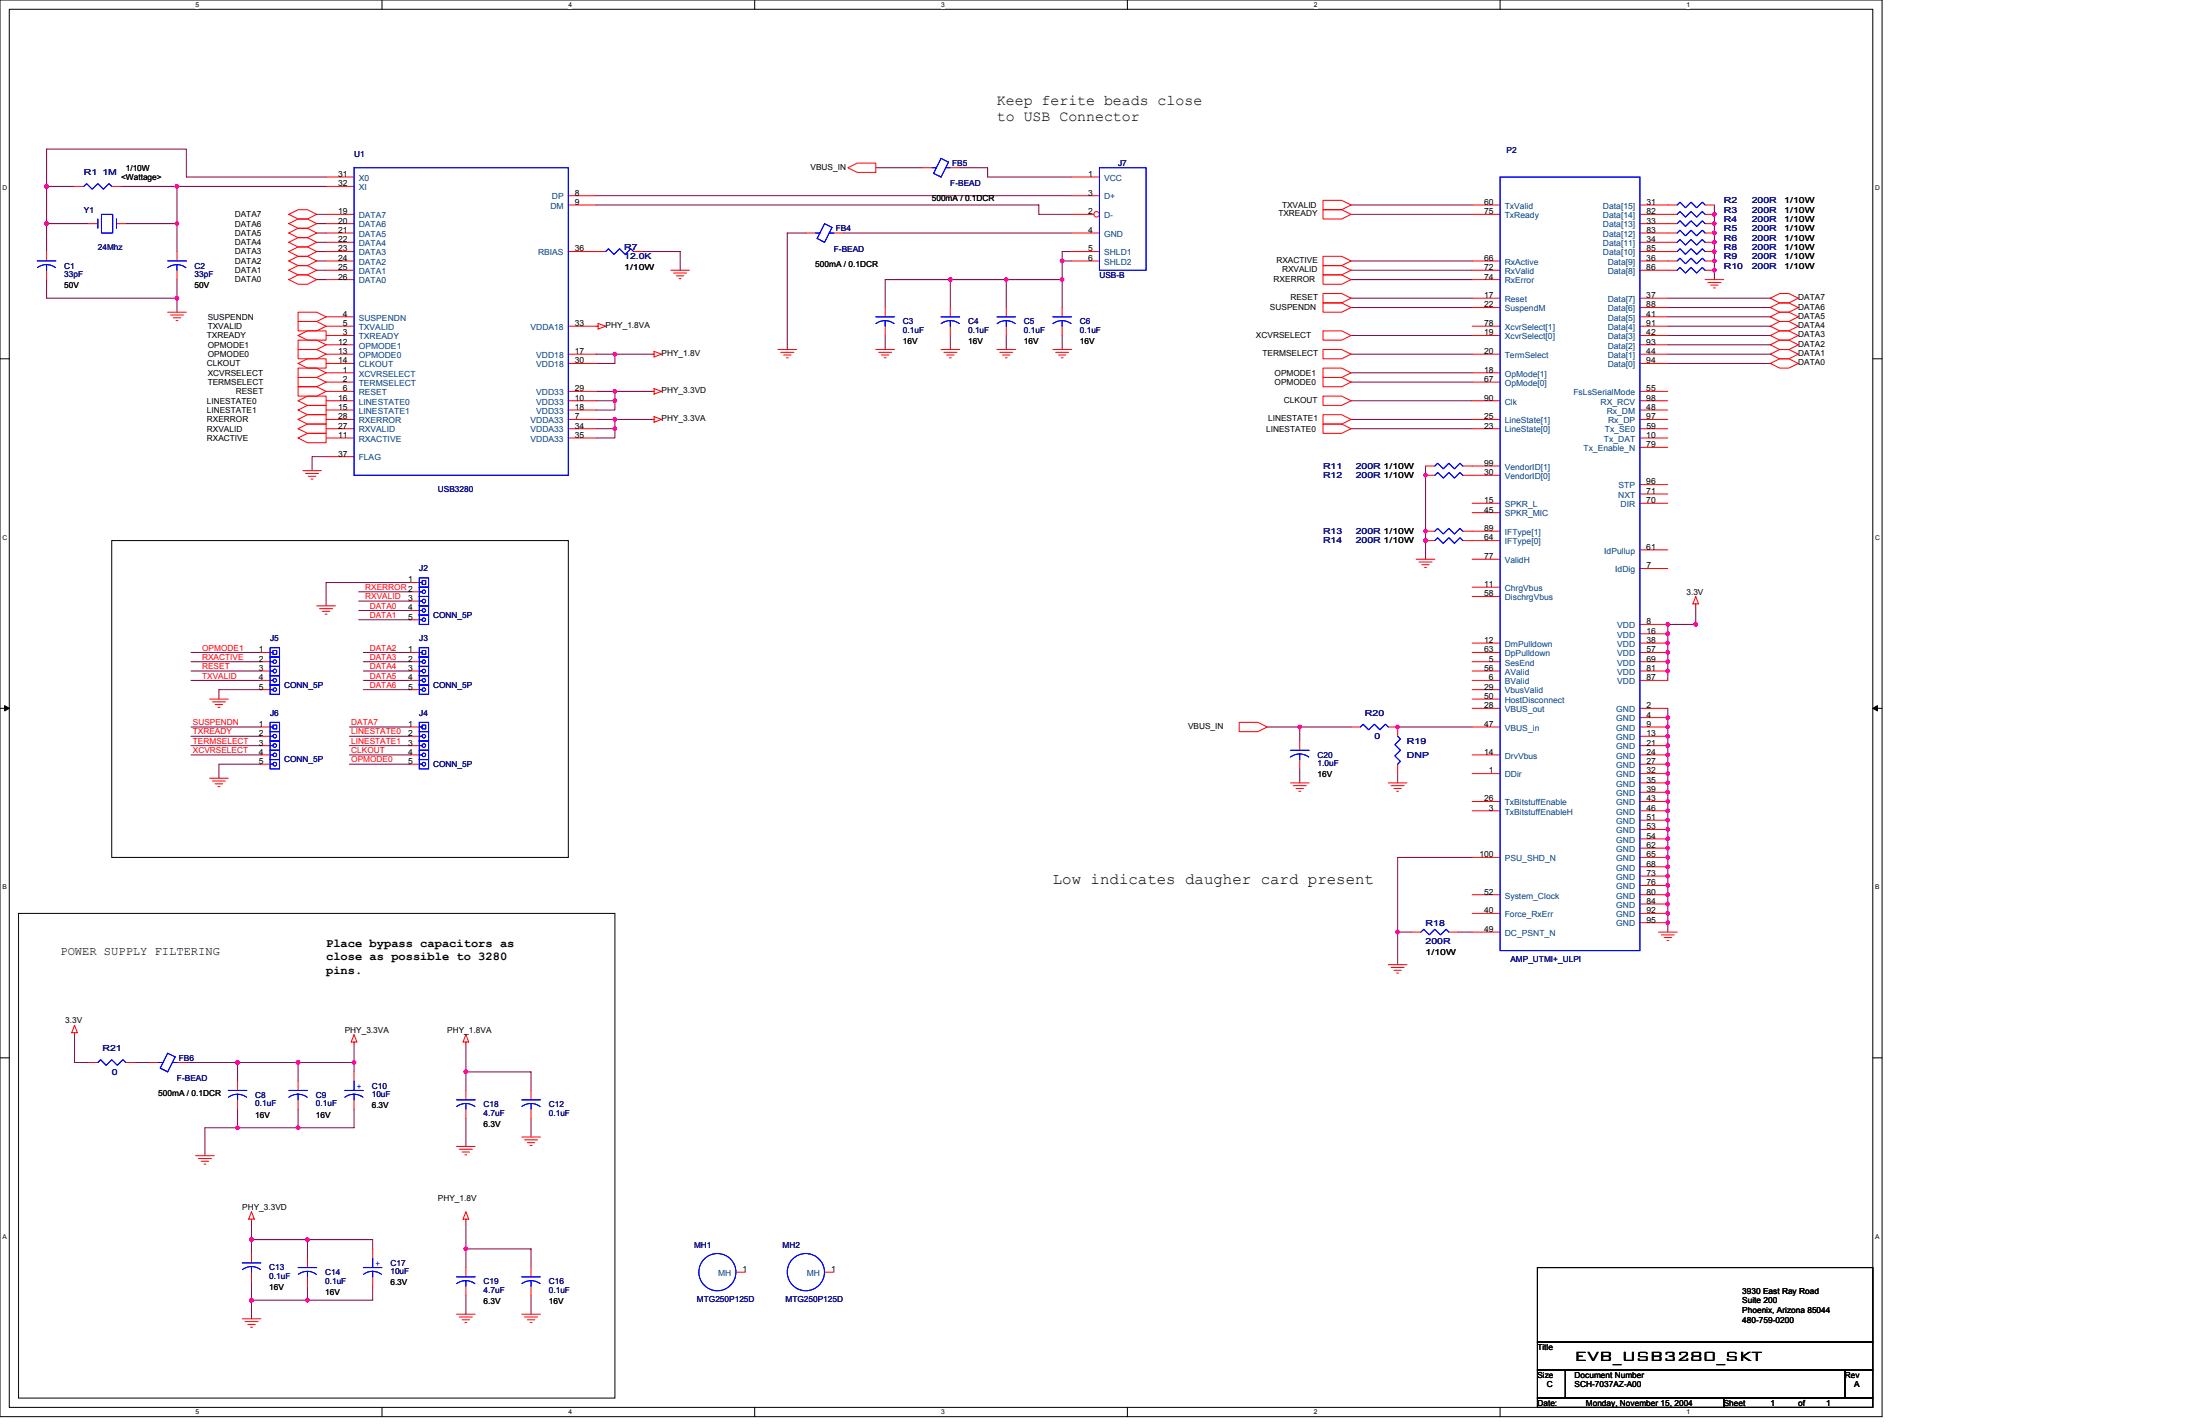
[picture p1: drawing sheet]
<svg xmlns="http://www.w3.org/2000/svg" width="432mm" height="279mm" viewBox="0 0 432 279" stroke-linecap="round" stroke-linejoin="round" font-family="sans-serif">
<path d="M0 0h369.4v278h-369.4zM1.8 1.8h365.8v274.3h-365.8z" fill="none" stroke="#000" stroke-width=".2"/>
<g fill="#fff">
<path d="M38.4 .2h.7v1.5h-.7z"/>
<path d="M38.4 276.3h.7v1.5h-.7z"/>
</g>
<path d="M75 0v1.8M75 276.1v1.9" fill="none" stroke="#000" stroke-width=".2"/>
<g fill="#fff">
<path d="M111.5 .2h.8v1.5h-.8z"/>
<path d="M111.5 276.3h.8v1.5h-.8z"/>
</g>
<path d="M148.1 0v1.8M148.1 276.1v1.9" fill="none" stroke="#000" stroke-width=".2"/>
<g fill="#fff">
<path d="M184.7 .2h.7v1.5h-.7z"/>
<path d="M184.7 276.3h.7v1.5h-.7z"/>
</g>
<path d="M221.3 0v1.8M221.3 276.1v1.9" fill="none" stroke="#000" stroke-width=".2"/>
<g fill="#fff">
<path d="M257.9 .2h.7v1.5h-.7z"/>
<path d="M257.9 276.3h.7v1.5h-.7z"/>
</g>
<path d="M294.4 0v1.8M294.4 276.1v1.9" fill="none" stroke="#000" stroke-width=".2"/>
<g fill="#fff">
<path d="M331 .2h.7v1.5h-.7z"/>
<path d="M331 276.3h.7v1.5h-.7z"/>
<path d="M.5 36.1h.9v1.5h-.9z"/>
<path d="M368 36.1h1v1.5h-1z"/>
<path d="M.5 104.7h.9v1.5h-.9z"/>
<path d="M368 104.7h1v1.5h-1z"/>
</g>
<path d="M0 70.4h1.8M367.6 70.4h1.8" fill="none" stroke="#000" stroke-width=".2"/>
<g fill="#fff">
<path d="M.5 173.3h.8v1.4h-.8z"/>
<path d="M368 173.3h.9v1.4h-.9z"/>
</g>
<path d="M0 139h1.8M367.6 139h1.8" fill="none" stroke="#000" stroke-width=".2"/>
<path d="M.9 138.5l.9 .5-.9 .5zM367.6 139l.9-.5v1z" fill="#000" stroke="#000" stroke-width=".2"/>
<g fill="#fff">
<path d="M.5 241.9h.8v1.4h-.8z"/>
<path d="M368 241.9h.9v1.4h-.9z"/>
</g>
<path d="M21.9 106.1h89.6v62.1h-89.6zM3.6 179.2h117.1v95.1h-117.1zM0 207.6h1.8M367.6 207.6h1.8M301.8 248.7h65.8v14.6h-65.8zM301.8 263.3h65.8v5.5h-65.8zM301.8 268.8h5.4v5.5h-5.4zM301.8 274.3h36.5v1.8h-36.5zM307.2 268.8h54.9v5.5h-54.9zM338.3 274.3h29.3v1.8h-29.3zM362.1 268.8h5.5v5.5h-5.5z" fill="none" stroke="#000" stroke-width=".2"/>
<g fill="none" stroke="#800040" stroke-width=".2">
<path d="M9.1 36.6v7.3h8.3M9.1 36.6h5.5M23.8 36.6h40.2M34.7 36.6v12.8M64 34.7h-27.4v-5.4h-27.5v7.3M117 38.4h93.3M171.9 32.9h9.1M188.4 32.9h5.4v1.8h16.5M9.1 43.9v5.5M9.1 54.9v3.6h25.6M24.7 43.9h10M34.7 54.9v6.4"/>
<path d="M62.2 45.7h1.8M62.2 49.4h1.8M62.2 51.2h1.8M62.2 54.9h1.8M62.2 43.9h1.8M62.2 42.1h1.8M62.2 47.5h1.8M62.2 53h1.8M117 40.2h86.9v1.9h6.4M126.2 49.4h7.3v3.6M158.2 45.7h-3.7v22.9M165.5 45.7h44.8"/>
<path d="M186.5 54.9v5.4M197.5 54.9v5.4M208.5 54.9h-34.8v5.4M208.5 51.2h1.8M210.3 49.4h-1.8v10.9M265.2 51.2h23.7M265.2 54.9h23.7M265.2 58.5h23.7M265.2 42.1h23.7M265.2 53h23.7M265.2 40.2h23.7M327.3 58.5h20.2"/>
<path d="M336.5 40.2v14.7M117 69.5h11M117 76.8h11M117 78.6h3.7M120.7 78.6v1.9h-3.7M120.7 69.5v1.8h-3.7M120.7 76.8v1.8M173.7 65.8v2.8M186.5 65.8v2.8M197.5 65.8v2.8M208.5 65.8v2.8M265.2 69.5h23.7"/>
<path d="M265.2 78.6h23.7M265.2 73.2h23.7M265.2 60.3h23.7M265.2 65.8h23.7M265.2 75h23.7M327.3 69.5h20.2M327.3 62.2h20.2M327.3 60.3h20.2M327.3 64h20.2M327.3 65.8h20.2M327.3 67.6h20.2M327.3 71.3h20.2"/>
<path d="M64 89.6h-2.7v2.8M117 82.3h3.7v1.8M117 84.1h3.7M120.7 84.1v1.8h-3.7M120.7 82.3h7.3M265.2 82.3h23.7M265.2 84.1h23.7M279.8 91.4v18.3M70.4 119.8h10.1M70.4 116.1h10.1M70.4 117.9h10.1M80.5 114.3h-16.5v4.6"/>
<path d="M332.8 118.9v3.6h-5.5v11M37.5 128h13.7M37.5 129.8h13.7M37.5 131.7h13.7M37.5 133.5h13.7M51.2 135.3h-8.2v1.9M70.4 121.6h10.1M71.3 128h9.2M71.3 129.8h9.2M71.3 131.7h9.2M71.3 135.3h9.2M71.3 133.5h9.2"/>
<path d="M327.3 139v43.9M37.5 144.5h13.7M37.5 148.1h13.7M37.5 146.3h13.7M37.5 142.6h13.7M51.2 149.9h-8.2v2.8M68.6 144.5h11.9M68.6 149.9h11.9M68.6 148.1h11.9M68.6 146.3h11.9M68.6 142.6h11.9M248.7 142.6h16.5"/>
<path d="M255.1 142.6v2.8M255.1 150.9v2.7M274.3 151.8v1.8M274.3 142.6h14.6M288.9 168.2h-14.6v21.1M274.3 182.9h2.8M286.2 182.9h2.7M14.6 203v5.5h2.8M26.5 208.5h2.8M36.6 208.5h32.9M46.6 208.5v3.6M46.6 217.6v3.7"/>
<path d="M58.5 208.5v3.6M58.5 217.6v3.7M69.5 217.6v3.7h-29.3v5.5M69.5 204.8v5.5M91.4 204.8v9.2M91.4 219.5v5.4M91.4 210.3h12.8v3.7M104.2 219.5v3.6M49.4 239.6v6.4M91.4 239.6v9.1M49.4 251.5v7.3M49.4 243.2h23.8v1.8"/>
<path d="M60.3 243.2v3.7M60.3 252.4v2.7M73.2 252.4v2.7h-23.8M91.4 254.2v3.7M91.4 245h12.8v3.7M104.2 254.2v3.7"/>
</g>
<g fill="#f0f" stroke="#f0f" stroke-width=".2">
<circle cx="34.7" cy="43.9" r=".35"/>
<circle cx="9.1" cy="43.9" r=".36"/>
<circle cx="9.1" cy="36.6" r=".36"/>
<circle cx="208.5" cy="51.2" r=".35"/>
<circle cx="197.5" cy="54.8" r=".36"/>
<circle cx="186.5" cy="54.8" r=".36"/>
<circle cx="91.4" cy="210.3" r=".36"/>
<circle cx="34.7" cy="58.5" r=".36"/>
<circle cx="34.7" cy="36.6" r=".36"/>
<circle cx="46.6" cy="208.5" r=".35"/>
<circle cx="49.4" cy="243.2" r=".36"/>
<circle cx="60.3" cy="243.2" r=".35"/>
<circle cx="60.3" cy="255.1" r=".36"/>
<circle cx="208.5" cy="54.8" r=".36"/>
<circle cx="91.4" cy="245" r=".36"/>
<circle cx="58.5" cy="221.3" r=".36"/>
<circle cx="58.5" cy="208.5" r=".36"/>
<circle cx="120.7" cy="76.8" r=".36"/>
<circle cx="120.7" cy="82.3" r=".36"/>
<circle cx="336.5" cy="42" r=".35"/>
<circle cx="336.5" cy="51.2" r=".35"/>
<circle cx="336.5" cy="43.9" r=".35"/>
<circle cx="336.5" cy="47.5" r=".35"/>
<circle cx="336.5" cy="45.7" r=".36"/>
<circle cx="336.5" cy="53" r=".35"/>
<circle cx="274.3" cy="182.9" r=".36"/>
<circle cx="279.8" cy="106.1" r=".35"/>
<circle cx="279.8" cy="104.2" r=".36"/>
<circle cx="327.3" cy="124.3" r=".35"/>
<circle cx="327.3" cy="122.5" r=".36"/>
<circle cx="327.3" cy="128" r=".36"/>
<circle cx="327.3" cy="131.7" r=".36"/>
<circle cx="327.3" cy="126.2" r=".35"/>
<circle cx="332.8" cy="122.5" r=".36"/>
<circle cx="327.3" cy="160.9" r=".35"/>
<circle cx="327.3" cy="173.7" r=".36"/>
<circle cx="327.3" cy="170.1" r=".35"/>
<circle cx="327.3" cy="144.4" r=".35"/>
<circle cx="327.3" cy="171.9" r=".35"/>
<circle cx="327.3" cy="164.6" r=".36"/>
<circle cx="327.3" cy="159.1" r=".36"/>
<circle cx="327.3" cy="162.7" r=".35"/>
<circle cx="327.3" cy="151.8" r=".35"/>
<circle cx="327.3" cy="142.6" r=".35"/>
<circle cx="327.3" cy="153.6" r=".35"/>
<circle cx="327.3" cy="157.3" r=".35"/>
<circle cx="327.3" cy="155.4" r=".36"/>
<circle cx="327.3" cy="149.9" r=".36"/>
<circle cx="327.3" cy="175.5" r=".35"/>
<circle cx="327.3" cy="140.8" r=".36"/>
<circle cx="327.3" cy="168.2" r=".36"/>
<circle cx="327.3" cy="166.4" r=".35"/>
<circle cx="327.3" cy="146.3" r=".36"/>
<circle cx="327.3" cy="148.1" r=".35"/>
<circle cx="327.3" cy="181" r=".35"/>
<circle cx="327.3" cy="179.2" r=".35"/>
<circle cx="279.8" cy="93.2" r=".35"/>
<circle cx="336.5" cy="49.4" r=".36"/>
<circle cx="327.3" cy="177.4" r=".36"/>
<circle cx="327.3" cy="129.8" r=".35"/>
<circle cx="274.3" cy="142.6" r=".36"/>
<circle cx="120.7" cy="84.1" r=".35"/>
<circle cx="120.7" cy="78.6" r=".35"/>
<circle cx="120.7" cy="69.5" r=".35"/>
<circle cx="49.4" cy="255.1" r=".36"/>
<circle cx="46.6" cy="221.3" r=".35"/>
<circle cx="69.5" cy="208.5" r=".35"/>
<circle cx="255.1" cy="142.6" r=".36"/>
</g>
<g fill="none" stroke="#f00" stroke-width=".2">
<path d="M14.6 36.6h1.8M21.9 36.6h1.9M166.4 32.9l1.8-.9h3.7v1.8h-3.7zM210.3 34.7h5.5M259.7 39.3h3.6l1.9 .9-1.9 .9h-3.6zM56.7 42.1l1.8-1h1.8l1.9 1-1.9 .9h-1.8zM56.7 43.9l1.8-.9h1.8l1.9 .9-1.9 .9h-1.8zM56.7 45.7l1.8-.9h1.8l1.9 .9-1.9 .9h-1.8zM56.7 47.5l1.8-.9h1.8l1.9 .9-1.9 1h-1.8zM56.7 49.4l1.8-.9h1.8l1.9 .9-1.9 .9h-1.8zM56.7 51.2l1.8-.9h1.8l1.9 .9-1.9 .9h-1.8zM56.7 53l1.8-.9h1.8l1.9 .9-1.9 .9h-1.8z"/>
<path d="M56.7 54.9l1.8-1h1.8l1.9 1-1.9 .9h-1.8zM131.7 53h3.6M132.2 53.6h2.6M132.8 54.1h1.4M133.3 54.7h.4M259.7 57.6h3.6l1.9 .9-1.9 .9h-3.6zM259.7 59.4h3.6l1.9 .9-1.9 1h-3.6zM259.7 50.3h3.6l1.9 .9-1.9 .9h-3.6zM259.7 52.1h3.6l1.9 .9-1.9 .9h-3.6zM259.7 53.9h3.6l1.9 1-1.9 .9h-3.6zM259.7 41.1h3.6l1.9 1-1.9 .9h-3.6zM327.3 47.5h1.9"/>
<path d="M334.7 54.9h3.6M334.7 47.5h1.8M335.2 55.4h2.6M335.8 55.9h1.4M336.3 56.5h.4M347.5 58.5l1.8-.9h1.8l1.9 .9-1.9 .9h-1.8zM32.9 61.3h3.7M33.5 61.8h2.5M34 62.4h1.5M34.6 62.9h.3M58.5 71.3l1.8-.9h3.7v1.8h-3.7zM58.5 78.6l1.8-.9h3.7v1.8h-3.7z"/>
<path d="M58.5 72.2h3.7l1.8 1-1.8 .9h-3.7zM58.5 74.1h3.7l1.8 .9-1.8 .9h-3.7zM58.5 66.7h3.7l1.8 .9-1.8 1h-3.7zM58.5 68.6h3.7l1.8 .9-1.8 .9h-3.7zM58.5 61.3h3.7l1.8 .9-1.8 .9h-3.7zM58.5 75.9h3.7l1.8 .9-1.8 .9h-3.7zM58.5 63.1h3.7l1.8 .9-1.8 .9h-3.7zM58.5 65.8l1.8-.9h3.7v1.8h-3.7zM117 64h.4M117.4 63.5l1.5 .5-1.5 .6zM128 69.5h.4M128 76.8h.4"/>
<path d="M128.4 68.9l1.4 .6-1.4 .5zM128.4 76.2l1.4 .6-1.4 .5zM152.7 68.6h3.7M153.2 69.1h2.6M153.8 69.7h1.5M154.3 70.2h.4M171.9 68.6h3.7M172.4 69.1h2.6M173 69.7h1.5M173.5 70.2h.4M184.7 68.6h3.7M185.3 69.1h2.5"/>
<path d="M185.8 69.7h1.5M186.4 70.2h.3M195.7 68.6h3.6M196.2 69.1h2.6M196.8 69.7h1.4M197.3 70.2h.4M206.7 68.6h3.6M207.2 69.1h2.6M207.8 69.7h1.4M208.3 70.2h.4M259.7 64.9h3.6l1.9 .9-1.9 .9h-3.6zM259.7 68.6h3.6l1.9 .9-1.9 .9h-3.6z"/>
<path d="M259.7 72.2h3.6l1.9 1-1.9 .9h-3.6zM259.7 74.1h3.6l1.9 .9-1.9 .9h-3.6zM259.7 77.7h3.6l1.9 .9-1.9 .9h-3.6zM347.5 71.3l1.8-.9h1.8l1.9 .9-1.9 .9h-1.8zM347.5 69.5l1.8-.9h1.8l1.9 .9-1.9 .9h-1.8zM347.5 67.6l1.8-.9h1.8l1.9 .9-1.9 1h-1.8zM347.5 65.8l1.8-.9h1.8l1.9 .9-1.9 .9h-1.8zM347.5 64l1.8-.9h1.8l1.9 .9-1.9 .9h-1.8zM347.5 60.3l1.8-.9h1.8l1.9 .9-1.9 1h-1.8zM347.5 62.2l1.8-.9h1.8l1.9 .9-1.9 .9h-1.8zM58.5 80.5l1.8-1h3.7v1.9h-3.7zM58.5 85.9l1.8-.9h3.7v1.9h-3.7z"/>
<path d="M58.5 84.1l1.8-.9h3.7v1.8h-3.7zM58.5 82.3l1.8-.9h3.7v1.8h-3.7zM59.4 92.4h3.7M60 92.9h2.5M60.5 93.5h1.5M61.1 94h.3M128 82.3h.4M128.4 81.7l1.4 .6-1.4 .5zM259.7 81.4h3.6l1.9 .9-1.9 .9h-3.6zM259.7 83.2h3.6l1.9 .9-1.9 .9h-3.6zM279.8 93.3h1.8M287.1 93.3h1.8"/>
<path d="M62.2 118.9h3.6M62.7 119.4h2.6M63.3 120h1.4M278 109.7h3.6M278.5 110.3h2.6M279.1 110.8h1.4M279.6 111.4h.4M332.8 117l.6 1.5h-1.1zM332.8 118.5v.4M41.1 137.2h3.7M41.7 137.7h2.5M42.2 138.2h1.5"/>
<path d="M42.8 138.8h.4M63.8 120.5h.4M41.1 152.7h3.7M41.7 153.2h2.5M42.2 153.8h1.5M42.8 154.3h.4M243.2 141.7h3.7l1.8 .9-1.8 1h-3.7zM253.3 153.6h3.6M253.8 154.2h2.6M254.4 154.7h1.4M254.9 155.3h.4M272.5 153.6h3.6"/>
<path d="M273 154.2h2.6M273.6 154.7h1.4M274.1 155.3h.4M272.5 189.3h3.6M273 189.8h2.6M273.6 190.4h1.4M274.1 190.9h.4M325.5 182.9h3.7M326.1 183.4h2.5M326.6 184h1.5M327.2 184.5h.3M14.6 201.2l.6 1.4h-1.1z"/>
<path d="M14.6 202.6v.4M69.5 203l.5 1.4h-1.1zM69.5 204.4v.4M91.4 203l.6 1.4h-1.1zM91.4 204.4v.4M38.4 226.8h3.7M38.9 227.3h2.6M39.5 227.9h1.5M40 228.4h.4M49.4 237.7l.5 1.5h-1.1zM49.4 239.2v.4M89.6 224.9h3.7"/>
<path d="M90.1 225.5h2.6M90.7 226h1.5M91.2 226.6h.4M91.4 237.7l.6 1.5h-1.1zM91.4 239.2v.4M102.4 223.1h3.7M103 223.6h2.5M103.5 224.2h1.5M104.1 224.7h.3M47.5 258.8h3.7M48.1 259.3h2.6M48.6 259.9h1.5"/>
<path d="M89.6 257.9h3.7M90.1 258.4h2.6M90.7 259h1.5M91.2 259.5h.4M102.4 257.9h3.7M103 258.4h2.5M103.5 259h1.5M104.1 259.5h.3M49.2 260.4h.4"/>
</g>
<path d="M16.4 36.6l.6-.6 1.1 1.1 1.1-1.1 1.1 1.1 1.1-1.1 .5 .6M329.2 47.5l.5-.5 1.1 1.1 1.1-1.1 1.1 1.1 1.1-1.1 .6 .5M281.6 93.3l.6-.6 1.1 1.1 1.1-1.1 1.1 1.1 1.1-1.1 .5 .6" fill="none" stroke="#00f" stroke-width=".2"/>
<circle cx="215.2" cy="42" r=".54" fill="#fff" stroke="#f00" stroke-width=".2"/>
<g fill="none" stroke="#f00" stroke-width=".2">
<path d="M64 34.7h5.5M64 36.6h5.5M111.5 38.4h5.5M181 32.9h1.9M186.5 32.9h1.9M210.3 38.4h5.5M9.1 49.4v1.8M9.1 53v1.9M17.4 43.9h1.8M22.9 43.9h1.8M34.7 49.4v1.8M34.7 53v1.9"/>
<path d="M64 42.1h5.5M64 45.7h5.5M64 49.4h5.5M64 51.2h5.5M64 43.9h5.5M64 47.5h5.5M64 53h5.5M64 54.9h5.5M111.5 49.4h7.4M111.5 40.2h5.5M124.4 49.4h1.8M158.2 45.7h1.8"/>
<path d="M163.7 45.7h1.8M210.3 42.1h4.4M210.3 45.7h5.5M210.3 49.4h5.5M210.3 51.2h5.5M288.9 42.1h5.5M288.9 51.2h5.5M288.9 40.2h5.5M288.9 53h5.5M288.9 54.9h5.5M288.9 58.5h5.5M321.9 42.1h7.3"/>
<path d="M321.9 45.7h7.3M321.9 49.4h7.3M321.9 51.2h7.3M321.9 43.9h7.3M321.9 47.5h5.4M321.9 40.2h7.3M321.9 53h7.3M321.9 58.5h5.4M334.7 42.1h1.8M334.7 45.7h1.8M334.7 49.4h1.8M334.7 51.2h1.8"/>
<path d="M334.7 43.9h1.8M334.7 40.2h1.8M334.7 53h1.8M64 73.2h5.5M64 69.5h5.5M64 65.8h5.5M64 64h5.5M64 78.6h5.5M64 71.3h5.5M64 62.2h5.5M64 76.8h5.5M64 75h5.5"/>
<path d="M64 67.6h5.5M111.5 69.5h5.5M111.5 64h5.5M111.5 78.6h5.5M111.5 71.3h5.5M111.5 76.8h5.5M173.7 60.3v1.9M173.7 64v1.8M186.5 60.3v1.9M186.5 64v1.8M197.5 60.3v1.9M197.5 64v1.8"/>
<path d="M208.5 60.3v1.9M208.5 64v1.8M288.9 73.2h5.5M288.9 69.5h5.5M288.9 60.3h5.5M288.9 65.8h5.5M288.9 64h5.5M288.9 78.6h5.5M288.9 75h5.5M321.9 69.5h5.4M321.9 60.3h5.4M321.9 65.8h5.4"/>
<path d="M321.9 64h5.4M321.9 78.6h5.4M321.9 71.3h5.4M321.9 62.2h5.4M321.9 76.8h5.4M321.9 67.6h5.4M64 85.9h5.5M64 80.5h5.5M64 84.1h5.5M64 82.3h5.5M64 89.6h5.5M111.5 85.9h5.5"/>
<path d="M111.5 80.5h5.5M111.5 84.1h5.5M111.5 82.3h5.5M279.8 91.4h1.8M287.1 91.4h7.3M288.9 93.3h5.5M288.9 98.7h5.5M288.9 84.1h5.5M288.9 82.3h5.5M321.9 85.9h5.4M321.9 80.5h5.4M321.9 98.7h5.4"/>
<path d="M321.9 95.1h5.4M321.9 84.1h5.4M321.9 82.3h5.4M321.9 96.9h5.4M321.9 87.8h5.4M80.5 114.3h1.8M80.5 116.1h1.8M80.5 117.9h1.8M80.5 119.8h1.8M279.8 104.2h1.8M279.8 106.1h1.8M287.1 104.2h7.3"/>
<path d="M287.1 106.1h7.3M288.9 117h5.5M288.9 115.2h5.5M288.9 100.6h5.5M288.9 109.7h5.5M321.9 111.5h5.4M321.9 107.9h5.4M51.2 133.5h1.8M51.2 131.7h1.8M51.2 129.8h1.8M51.2 135.3h1.8M51.2 128h1.8"/>
<path d="M80.5 133.5h1.8M80.5 131.7h1.8M80.5 129.8h1.8M80.5 135.3h1.8M80.5 128h1.8M80.5 121.6h1.8M288.9 139h5.5M288.9 133.5h5.5M288.9 126.2h5.5M288.9 137.2h5.5M288.9 131.7h5.5M288.9 129.8h5.5"/>
<path d="M288.9 135.3h5.5M288.9 128h5.5M321.9 139h5.4M321.9 133.5h5.4M321.9 122.5h5.4M321.9 126.2h5.4M321.9 124.4h5.4M321.9 131.7h5.4M321.9 129.8h5.4M321.9 128h5.4M51.2 148.1h1.8M51.2 142.6h1.8"/>
<path d="M51.2 144.5h1.8M51.2 146.3h1.8M51.2 149.9h1.8M80.5 148.1h1.8M80.5 142.6h1.8M80.5 144.5h1.8M80.5 146.3h1.8M80.5 149.9h1.8M255.1 145.4v1.8M255.1 149v1.9M265.2 142.6h1.8M272.5 142.6h1.8v1.9"/>
<path d="M274.3 149.9v1.9M288.9 148.1h5.5M288.9 157.3h5.5M288.9 151.8h5.5M288.9 159.1h5.5M288.9 142.6h5.5M321.9 140.8h5.4M321.9 148.1h5.4M321.9 157.3h5.4M321.9 151.8h5.4M321.9 159.1h5.4M321.9 142.6h5.4"/>
<path d="M321.9 144.5h5.4M321.9 146.3h5.4M321.9 149.9h5.4M321.9 153.6h5.4M321.9 155.4h5.4M288.9 179.2h5.5M288.9 175.6h5.5M288.9 168.2h5.5M321.9 179.2h5.4M321.9 175.6h5.4M321.9 164.6h5.4M321.9 166.4h5.4"/>
<path d="M321.9 170.1h5.4M321.9 173.7h5.4M321.9 177.4h5.4M321.9 168.2h5.4M321.9 160.9h5.4M321.9 162.8h5.4M321.9 171.9h5.4M277.1 182.9h1.8M284.4 182.9h1.8M288.9 182.9h5.5M321.9 181h5.4M17.4 208.5h1.8"/>
<path d="M24.7 208.5h1.8M29.3 208.5h1.8M34.7 208.5h1.9M46.6 212.1v1.9M46.6 215.8v1.8M58.5 212.1v1.9M58.5 215.8v1.8M69.5 210.3v1.8M69.5 215.8v1.8M91.4 214v1.8M91.4 217.6v1.9M104.2 214v1.8"/>
<path d="M104.2 217.6v1.9M49.4 246v1.8M49.4 249.6v1.9M60.3 246.9v1.8M60.3 250.5v1.9M73.2 245v1.9M73.2 250.5v1.9M91.4 248.7v1.8M91.4 252.4v1.8M104.2 248.7v1.8M104.2 252.4v1.8M144.5 249.6h1.8"/>
<path d="M161.8 249.6h1.9"/>
</g>
<g fill="none" stroke="#00f" stroke-width=".2">
<path d="M69.5 32.9h42v60.4h-42zM182.9 32.9h.9M184.7 31.1l1.5 .7-1.5 2.9-1.5-.7zM185.6 32.9h.9M215.8 32.9h9.1v20.1h-9.1zM294.4 34.7h27.5v151.8h-27.5zM7.3 51.2h3.7M7.3 52.5l1.1-.5 .7-.1 .8 .1 1 .5M9.1 51.9v1.1M19.2 43v1.8M19.9 42.1h2.2v3.6h-2.2zM22.9 43v1.8"/>
<path d="M32.9 51.2h3.7M32.9 52.5a2.92 2.92 0 0 1 3.6 0M34.7 51.9v1.1M118.9 49.4l.5-.6 1.1 1.1 1.1-1.1 1.1 1.1 1.1-1.1 .6 .6M160 45.7h.9M161.8 43.9l1.5 .7-1.5 2.9-1.4-.7zM162.8 45.7h.9M329.2 42.1l.5-.6 1.1 1.1 1.1-1.1 1.1 1.1 1.1-1.1 .6 .6M329.2 40.2l.5-.5 1.1 1.1 1.1-1.1 1.1 1.1 1.1-1.1 .6 .5M329.2 49.4l.5-.6 1.1 1.1 1.1-1.1 1.1 1.1 1.1-1.1 .6 .6M329.2 43.9l.5-.6 1.1 1.1 1.1-1.1 1.1 1.1 1.1-1.1 .6 .6M329.2 51.2l.5-.5 1.1 1.1 1.1-1.1 1.1 1.1 1.1-1.1 .6 .5"/>
<path d="M329.2 45.7l.5-.5 1.1 1.1 1.1-1.1 1.1 1.1 1.1-1.1 .6 .5M329.2 53l.5-.5 1.1 1.1 1.1-1.1 1.1 1.1 1.1-1.1 .6 .5M171.9 62.2h3.7M171.9 63.5l1-.5 .8-.1 1.1 .2 .7 .4M173.7 62.9v1.1M184.7 62.2h3.7M184.7 63.5l.7-.4 1.1-.2 .8 .1 1 .5M186.5 62.9v1.1M195.7 62.2h3.6M195.7 63.5a2.96 2.96 0 0 1 3.6 0M197.5 62.9v1.1M206.7 62.2h3.6"/>
<path d="M206.7 63.5a2.96 2.96 0 0 1 3.5 0M208.5 62.9v1.1M281.6 91.4l.6-.5 1.1 1.1 1.1-1.1 1.1 1.1 1.1-1.1 .5 .5M82.3 113.4h1.8v1.8h-1.8zM82.3 115.2h1.8v1.8h-1.8zM82.3 117h1.8v1.9h-1.8zM82.3 118.9h1.8v1.8h-1.8zM82.3 114.3h.5M82.3 116.1h.5M82.3 117.9h.5M82.3 119.8h.5M82.8 113.9h.8v.8h-.8z"/>
<path d="M281.6 104.2l.6-.5 1.1 1.1 1.1-1.1 1.1 1.1 1.1-1.1 .5 .5M281.6 106.1l.6-.6 1.1 1.1 1.1-1.1 1.1 1.1 1.1-1.1 .5 .6M53 127.1h1.9v1.8h-1.9zM53 128.9h1.9v1.8h-1.9zM53 130.7h1.9v1.9h-1.9zM53 132.6h1.9v1.8h-1.9zM53 134.4h1.9v1.8h-1.9zM53 128h.6M53 129.8h.6M53 131.7h.6M53 133.5h.6M53 135.3h.6"/>
<path d="M53.6 127.6h.7v.8h-.7zM82.3 127.1h1.8v1.8h-1.8zM82.3 128.9h1.8v1.8h-1.8zM82.3 130.7h1.8v1.9h-1.8zM82.3 132.6h1.8v1.8h-1.8zM82.3 134.4h1.8v1.8h-1.8zM82.3 120.7h1.8v1.8h-1.8zM82.3 128h.5M82.3 129.8h.5M82.3 131.7h.5M82.3 133.5h.5M82.3 135.3h.5"/>
<path d="M82.3 121.6h.5M82.8 127.6h.8v.8h-.8zM53 141.7h1.9v1.9h-1.9zM53 143.6h1.9v1.8h-1.9zM53 145.4h1.9v1.8h-1.9zM53 147.2h1.9v1.8h-1.9zM53 149h1.9v1.9h-1.9zM53 142.6h.6M53 144.5h.6M53 146.3h.6M53 148.1h.6M53 149.9h.6"/>
<path d="M53.6 142.3h.7v.7h-.7zM82.3 141.7h1.8v1.9h-1.8zM82.3 143.6h1.8v1.8h-1.8zM82.3 145.4h1.8v1.8h-1.8zM82.3 147.2h1.8v1.8h-1.8zM82.3 149h1.8v1.9h-1.8zM82.3 142.6h.5M82.3 144.5h.5M82.3 146.3h.5M82.3 148.1h.5M82.3 149.9h.5M82.8 142.3h.8v.7h-.8z"/>
<path d="M253.3 147.2h3.6M253.3 148.5l1-.5 .8-.1 .8 .1 1 .5M255.1 147.9v1.1M267 142.6l.5-.5 1.1 1.1 1.1-1.1 1.1 1.1 1.1-1.1 .6 .5M274.3 144.5l.6 .5-1.1 1.1 1.1 1.1-1.1 1.1 1.1 1.1-.6 .5M278.9 182.9l.5-.6 1.1 1.1 1.1-1.1 1.1 1.1 1.1-1.1 .6 .6M19.2 208.5l.5-.6 1.1 1.1 1.1-1.1 1.1 1.1 1.1-1.1 .6 .6M31.1 208.5h.9M32.9 206.7l1.5 .7-1.5 2.9-1.4-.7zM33.8 208.5h.9M44.8 214h3.7M44.8 215.3a2.96 2.96 0 0 1 3.6 0"/>
<path d="M46.6 214.7v1.1M56.7 214h3.6M56.7 215.3l.7-.4 1.1-.2 .8 .1 1 .5M58.5 214.7v1.1M67.6 214h3.7M67.7 215.3a2.96 2.96 0 0 1 3.5 0M69.5 212.1v1.9M69.5 214.7v1.1M89.6 215.8h3.7M89.6 217.1l1.1-.5 .7-.1 .8 .1 1 .5M91.4 216.5v1.1M102.4 215.8h3.7"/>
<path d="M102.4 217.1l1-.5 .8-.1 .8 .1 1 .5M104.2 216.5v1.1M47.5 247.8h3.7M47.6 249.1l.6-.4 1.1-.2 .8 .1 1 .5M49.4 248.5v1.1M58.5 248.7h3.7M58.5 250a2.93 2.93 0 0 1 3.6 0M60.3 249.4v1.1M71.3 248.7h3.7M71.4 250l.6-.3 1.1-.3 .8 .1 1 .5M73.2 246.9v1.8M73.2 249.4v1.1"/>
<path d="M89.6 250.5h3.7M89.6 251.9l1-.5 .8-.1 1.1 .2 .7 .4M91.4 251.3v1.1M102.4 250.5h3.7M102.4 251.9l.7-.4 1.1-.2 .8 .1 1 .5M104.2 251.3v1.1"/>
<circle cx="83.2" cy="117.9" r=".36"/>
<circle cx="83.2" cy="119.8" r=".35"/>
<circle cx="83.2" cy="116.1" r=".35"/>
<circle cx="53.9" cy="131.7" r=".36"/>
<circle cx="53.9" cy="129.8" r=".36"/>
<circle cx="53.9" cy="133.5" r=".36"/>
<circle cx="53.9" cy="135.3" r=".36"/>
<circle cx="83.2" cy="131.7" r=".36"/>
<circle cx="83.2" cy="121.6" r=".35"/>
<circle cx="83.2" cy="129.8" r=".35"/>
<circle cx="83.2" cy="133.5" r=".35"/>
<circle cx="83.2" cy="135.3" r=".35"/>
<circle cx="53.9" cy="149.9" r=".36"/>
<circle cx="53.9" cy="146.3" r=".36"/>
<circle cx="53.9" cy="148.1" r=".36"/>
<circle cx="53.9" cy="144.4" r=".36"/>
<circle cx="83.2" cy="149.9" r=".36"/>
<circle cx="83.2" cy="146.3" r=".36"/>
<circle cx="83.2" cy="148.1" r=".35"/>
<circle cx="83.2" cy="144.4" r=".35"/>
<circle cx="140.8" cy="249.6" r="3.6"/>
<circle cx="158.2" cy="249.6" r="3.7"/>
</g>
<g fill="#f0f" stroke="#f0f" stroke-width=".2">
<circle cx="34.7" cy="43.9" r=".35"/>
<circle cx="9.1" cy="43.9" r=".36"/>
<circle cx="9.1" cy="36.6" r=".36"/>
<circle cx="208.5" cy="51.2" r=".35"/>
<circle cx="197.5" cy="54.8" r=".36"/>
<circle cx="186.5" cy="54.8" r=".36"/>
<circle cx="91.4" cy="210.3" r=".36"/>
<circle cx="34.7" cy="58.5" r=".36"/>
<circle cx="34.7" cy="36.6" r=".36"/>
<circle cx="46.6" cy="208.5" r=".35"/>
<circle cx="49.4" cy="243.2" r=".36"/>
<circle cx="60.3" cy="243.2" r=".35"/>
<circle cx="60.3" cy="255.1" r=".36"/>
<circle cx="208.5" cy="54.8" r=".36"/>
<circle cx="91.4" cy="245" r=".36"/>
<circle cx="58.5" cy="221.3" r=".36"/>
<circle cx="58.5" cy="208.5" r=".36"/>
<circle cx="120.7" cy="76.8" r=".36"/>
<circle cx="120.7" cy="82.3" r=".36"/>
<circle cx="336.5" cy="42" r=".35"/>
<circle cx="336.5" cy="51.2" r=".35"/>
<circle cx="336.5" cy="43.9" r=".35"/>
<circle cx="336.5" cy="47.5" r=".35"/>
<circle cx="336.5" cy="45.7" r=".36"/>
<circle cx="336.5" cy="53" r=".35"/>
<circle cx="274.3" cy="182.9" r=".36"/>
<circle cx="279.8" cy="106.1" r=".35"/>
<circle cx="279.8" cy="104.2" r=".36"/>
<circle cx="327.3" cy="124.3" r=".35"/>
<circle cx="327.3" cy="122.5" r=".36"/>
<circle cx="327.3" cy="128" r=".36"/>
<circle cx="327.3" cy="131.7" r=".36"/>
<circle cx="327.3" cy="126.2" r=".35"/>
<circle cx="332.8" cy="122.5" r=".36"/>
<circle cx="327.3" cy="160.9" r=".35"/>
<circle cx="327.3" cy="173.7" r=".36"/>
<circle cx="327.3" cy="170.1" r=".35"/>
<circle cx="327.3" cy="144.4" r=".35"/>
<circle cx="327.3" cy="171.9" r=".35"/>
<circle cx="327.3" cy="164.6" r=".36"/>
<circle cx="327.3" cy="159.1" r=".36"/>
<circle cx="327.3" cy="162.7" r=".35"/>
<circle cx="327.3" cy="151.8" r=".35"/>
<circle cx="327.3" cy="142.6" r=".35"/>
<circle cx="327.3" cy="153.6" r=".35"/>
<circle cx="327.3" cy="157.3" r=".35"/>
<circle cx="327.3" cy="155.4" r=".36"/>
<circle cx="327.3" cy="149.9" r=".36"/>
<circle cx="327.3" cy="175.5" r=".35"/>
<circle cx="327.3" cy="140.8" r=".36"/>
<circle cx="327.3" cy="168.2" r=".36"/>
<circle cx="327.3" cy="166.4" r=".35"/>
<circle cx="327.3" cy="146.3" r=".36"/>
<circle cx="327.3" cy="148.1" r=".35"/>
<circle cx="327.3" cy="181" r=".35"/>
<circle cx="327.3" cy="179.2" r=".35"/>
<circle cx="279.8" cy="93.2" r=".35"/>
<circle cx="336.5" cy="49.4" r=".36"/>
<circle cx="327.3" cy="177.4" r=".36"/>
<circle cx="327.3" cy="129.8" r=".35"/>
<circle cx="274.3" cy="142.6" r=".36"/>
<circle cx="120.7" cy="84.1" r=".35"/>
<circle cx="120.7" cy="78.6" r=".35"/>
<circle cx="120.7" cy="69.5" r=".35"/>
<circle cx="49.4" cy="255.1" r=".36"/>
<circle cx="46.6" cy="221.3" r=".35"/>
<circle cx="69.5" cy="208.5" r=".35"/>
<circle cx="255.1" cy="142.6" r=".36"/>
</g>
<text font-size="3.5" x="309.1" y="267">EVB_USB3280_SKT</text>
<text font-size="3.1" x="206.7" y="173.4">Low indicates daugher card present</text>
<g font-size="2.9">
<text x="195.7" y="20.6">Keep ferite beads close</text>
<text x="195.7" y="23.7">to USB Connector</text>
</g>
<g font-size="2.4">
<text x="64" y="185.8">Place bypass capacitors as</text>
<text x="11.9" y="187.5">POWER SUPPLY FILTERING</text>
<text x="64" y="188.4">close as possible to 3280</text>
<text x="64" y="191.1">pins.</text>
</g>
<g font-size="1.7">
<text x="66.4" y="34.7">31</text>
<text x="213.6" y="34.7">1</text>
<text x="66.4" y="36.6">32</text>
<text x="112.8" y="40.2">9</text>
<text x="112.8" y="38.4">8</text>
<text x="213.6" y="38.4">3</text>
<text x="291.3" y="40.2">60</text>
<text x="323.1" y="40.2">31</text>
<text x="66.4" y="43.9">20</text>
<text x="66.4" y="45.7">21</text>
<text x="66.4" y="47.5">22</text>
<text x="66.4" y="42">19</text>
<text x="213.6" y="42">2</text>
<text x="213.6" y="45.7">4</text>
<text x="291.3" y="42">75</text>
<text x="323.1" y="47.5">34</text>
<text x="323.1" y="42">82</text>
<text x="323.1" y="43.9">33</text>
<text x="323.1" y="45.7">83</text>
<text x="66.4" y="53">25</text>
<text x="66.4" y="51.2">24</text>
<text x="66.4" y="49.3">23</text>
<text x="112.8" y="49.3">36</text>
<text x="213.6" y="49.3">5</text>
<text x="213.6" y="51.2">6</text>
<text x="291.3" y="51.2">66</text>
<text x="291.3" y="53">72</text>
<text x="323.1" y="51.2">36</text>
<text x="323.1" y="53">86</text>
<text x="323.1" y="49.3">85</text>
<text x="66.4" y="54.8">26</text>
<text x="291.3" y="54.8">74</text>
<text x="291.3" y="58.5">17</text>
<text x="323.1" y="58.5">37</text>
<text x="67.3" y="65.8">3</text>
<text x="67.3" y="62.1">4</text>
<text x="67.3" y="64">5</text>
<text x="112.8" y="64">33</text>
<text x="291.3" y="60.3">22</text>
<text x="291.3" y="64">78</text>
<text x="291.3" y="65.8">19</text>
<text x="323.1" y="65.8">42</text>
<text x="323.1" y="60.3">88</text>
<text x="323.1" y="62.1">41</text>
<text x="323.1" y="64">91</text>
<text x="66.4" y="67.6">12</text>
<text x="66.4" y="69.5">13</text>
<text x="66.4" y="71.3">14</text>
<text x="112.8" y="71.3">30</text>
<text x="112.8" y="69.5">17</text>
<text x="291.3" y="69.5">20</text>
<text x="323.1" y="69.5">44</text>
<text x="323.1" y="71.3">94</text>
<text x="323.1" y="67.6">93</text>
<text x="67.3" y="73.1">1</text>
<text x="67.3" y="75">2</text>
<text x="67.3" y="76.8">6</text>
<text x="112.8" y="76.8">29</text>
<text x="291.3" y="73.1">18</text>
<text x="291.3" y="75">67</text>
<text x="323.1" y="76.8">55</text>
<text x="66.4" y="82.3">28</text>
<text x="66.4" y="80.4">15</text>
<text x="66.4" y="78.6">16</text>
<text x="112.8" y="80.4">18</text>
<text x="112.8" y="78.6">10</text>
<text x="112.8" y="82.3">7</text>
<text x="291.3" y="78.6">90</text>
<text x="291.3" y="82.3">25</text>
<text x="323.1" y="80.4">48</text>
<text x="323.1" y="78.6">98</text>
<text x="323.1" y="82.3">97</text>
<text x="66.4" y="84.1">27</text>
<text x="66.4" y="85.9">11</text>
<text x="66.4" y="89.6">37</text>
<text x="112.8" y="84.1">34</text>
<text x="112.8" y="85.9">35</text>
<text x="291.3" y="84.1">23</text>
<text x="323.1" y="87.8">79</text>
<text x="323.1" y="85.9">10</text>
<text x="323.1" y="84.1">59</text>
<text x="291.3" y="93.2">30</text>
<text x="291.3" y="91.4">99</text>
<text x="323.1" y="95.1">96</text>
<text x="291.3" y="98.7">15</text>
<text x="291.3" y="100.6">45</text>
<text x="323.1" y="96.9">71</text>
<text x="323.1" y="98.7">70</text>
<text x="291.3" y="106">64</text>
<text x="291.3" y="104.2">89</text>
<text x="323.1" y="107.9">61</text>
<text x="291.3" y="109.7">77</text>
<text x="323.1" y="111.5">7</text>
<text x="80.1" y="114.3">1</text>
<text x="80.1" y="117.9">3</text>
<text x="80.1" y="119.8">4</text>
<text x="291.3" y="117">58</text>
<text x="291.3" y="115.2">11</text>
<text x="80.1" y="121.6">5</text>
<text x="323.1" y="122.5">8</text>
<text x="323.1" y="124.3">16</text>
<text x="50.8" y="128">1</text>
<text x="50.8" y="129.8">2</text>
<text x="50.8" y="131.6">3</text>
<text x="80.1" y="128">1</text>
<text x="80.1" y="129.8">2</text>
<text x="80.1" y="131.6">3</text>
<text x="291.3" y="126.2">12</text>
<text x="291.3" y="131.6">56</text>
<text x="291.3" y="128">63</text>
<text x="292.2" y="129.8">5</text>
<text x="323.1" y="126.2">38</text>
<text x="323.1" y="128">57</text>
<text x="323.1" y="129.8">69</text>
<text x="323.1" y="131.6">81</text>
<text x="50.8" y="133.5">4</text>
<text x="50.8" y="135.3">5</text>
<text x="80.1" y="133.5">4</text>
<text x="80.1" y="135.3">5</text>
<text x="291.3" y="137.1">50</text>
<text x="291.3" y="135.3">29</text>
<text x="292.2" y="133.5">6</text>
<text x="323.1" y="133.5">87</text>
<text x="50.8" y="142.6">1</text>
<text x="80.1" y="142.6">1</text>
<text x="291.3" y="139">28</text>
<text x="291.3" y="142.6">47</text>
<text x="323.1" y="139">2</text>
<text x="323.1" y="140.8">4</text>
<text x="323.1" y="142.6">9</text>
<text x="50.8" y="144.4">2</text>
<text x="50.8" y="146.3">3</text>
<text x="50.8" y="148.1">4</text>
<text x="50.8" y="149.9">5</text>
<text x="80.1" y="144.4">2</text>
<text x="80.1" y="146.3">3</text>
<text x="80.1" y="148.1">4</text>
<text x="80.1" y="149.9">5</text>
<text x="291.3" y="148.1">14</text>
<text x="323.1" y="148.1">24</text>
<text x="323.1" y="144.4">13</text>
<text x="323.1" y="146.3">21</text>
<text x="323.1" y="149.9">27</text>
<text x="292.2" y="151.8">1</text>
<text x="323.1" y="151.8">32</text>
<text x="323.1" y="153.6">35</text>
<text x="323.1" y="155.4">39</text>
<text x="291.3" y="157.2">26</text>
<text x="292.2" y="159.1">3</text>
<text x="323.1" y="159.1">46</text>
<text x="323.1" y="157.2">43</text>
<text x="323.1" y="160.9">51</text>
<text x="323.1" y="164.6">54</text>
<text x="323.1" y="166.4">62</text>
<text x="323.1" y="162.7">53</text>
<text x="290.4" y="168.2">100</text>
<text x="323.1" y="170.1">68</text>
<text x="323.1" y="173.7">76</text>
<text x="323.1" y="168.2">65</text>
<text x="323.1" y="171.9">73</text>
<text x="291.3" y="179.2">40</text>
<text x="291.3" y="175.5">52</text>
<text x="323.1" y="175.5">80</text>
<text x="323.1" y="177.4">84</text>
<text x="323.1" y="179.2">92</text>
<text x="291.3" y="182.9">49</text>
<text x="323.1" y="181">95</text>
<text x="145.7" y="249.6">1</text>
<text x="163.1" y="249.6">1</text>
</g>
<g font-size="1.7" fill="#004080">
<text x="70.4" y="35.5">X0</text>
<text x="216.7" y="35.5">VCC</text>
<text x="70.4" y="37.3">XI</text>
<text x="108" y="41">DM</text>
<text x="108.3" y="39.1">DP</text>
<text x="216.7" y="39.1">D+</text>
<text x="295.3" y="41">TxValid</text>
<text x="314.6" y="41">Data[15]</text>
<text x="70.4" y="44.6">DATA6</text>
<text x="70.4" y="46.5">DATA5</text>
<text x="70.4" y="42.8">DATA7</text>
<text x="216.7" y="42.8">D-</text>
<text x="216.7" y="46.5">GND</text>
<text x="295.3" y="42.8">TxReady</text>
<text x="314.6" y="42.8">Data[14]</text>
<text x="314.6" y="44.6">Data[13]</text>
<text x="314.6" y="46.5">Data[12]</text>
<text x="70.4" y="48.3">DATA4</text>
<text x="70.4" y="53.8">DATA1</text>
<text x="70.4" y="51.9">DATA2</text>
<text x="70.4" y="50.1">DATA3</text>
<text x="105.6" y="50.1">RBIAS</text>
<text x="216.7" y="50.1">SHLD1</text>
<text x="216.7" y="51.9">SHLD2</text>
<text x="295.3" y="51.9">RxActive</text>
<text x="295.3" y="53.8">RxValid</text>
<text x="314.6" y="48.3">Data[11]</text>
<text x="314.6" y="50.1">Data[10]</text>
<text x="315.6" y="51.9">Data[9]</text>
<text x="315.6" y="53.8">Data[8]</text>
<text x="70.4" y="55.6">DATA0</text>
<text x="295.3" y="55.6">RxError</text>
<text x="295.3" y="59.2">Reset</text>
<text x="315.6" y="59.2">Data[7]</text>
<text x="70.4" y="62.9">SUSPENDN</text>
<text x="70.4" y="64.7">TXVALID</text>
<text x="104.1" y="64.7">VDDA18</text>
<text x="295.3" y="61.1">SuspendM</text>
<text x="295.3" y="64.7">XcvrSelect[1]</text>
<text x="315.6" y="61.1">Data[6]</text>
<text x="315.6" y="62.9">Data[5]</text>
<text x="315.6" y="64.7">Data[4]</text>
<text x="70.4" y="68.4">OPMODE1</text>
<text x="70.4" y="70.2">OPMODE0</text>
<text x="70.4" y="66.6">TXREADY</text>
<text x="105.2" y="70.2">VDD18</text>
<text x="295.3" y="70.2">TermSelect</text>
<text x="295.3" y="66.6">XcvrSelect[0]</text>
<text x="315.6" y="66.6">Data[3]</text>
<text x="315.6" y="70.2">Data[1]</text>
<text x="315.6" y="68.4">Data[2]</text>
<text x="70.4" y="72.1">CLKOUT</text>
<text x="70.4" y="73.9">XCVRSELECT</text>
<text x="70.4" y="75.7">TERMSELECT</text>
<text x="70.4" y="77.5">RESET</text>
<text x="105.2" y="77.5">VDD33</text>
<text x="105.2" y="72.1">VDD18</text>
<text x="295.3" y="73.9">OpMode[1]</text>
<text x="295.3" y="75.7">OpMode[0]</text>
<text x="308.8" y="77.5">FsLsSerialMode</text>
<text x="315.6" y="72.1">Data[0]</text>
<text x="70.4" y="83">RXERROR</text>
<text x="70.4" y="81.2">LINESTATE1</text>
<text x="70.4" y="79.4">LINESTATE0</text>
<text x="104.1" y="83">VDDA33</text>
<text x="105.2" y="81.2">VDD33</text>
<text x="105.2" y="79.4">VDD33</text>
<text x="295.3" y="79.4">Clk</text>
<text x="295.3" y="83">LineState[1]</text>
<text x="314.2" y="79.4">RX_RCV</text>
<text x="315.4" y="81.2">Rx_DM</text>
<text x="315.6" y="83">Rx_DP</text>
<text x="70.4" y="84.9">RXVALID</text>
<text x="70.4" y="86.7">RXACTIVE</text>
<text x="104.1" y="84.9">VDDA33</text>
<text x="104.1" y="86.7">VDDA33</text>
<text x="295.3" y="84.9">LineState[0]</text>
<text x="310.8" y="88.5">Tx_Enable_N</text>
<text x="314.8" y="86.7">Tx_DAT</text>
<text x="315" y="84.9">Tx_SE0</text>
<text x="70.4" y="90.3">FLAG</text>
<text x="295.3" y="94">VendorID[0]</text>
<text x="295.3" y="92.2">VendorID[1]</text>
<text x="317.7" y="95.8">STP</text>
<text x="295.3" y="99.5">SPKR_L</text>
<text x="295.3" y="101.3">SPKR_MIC</text>
<text x="317.6" y="97.7">NXT</text>
<text x="318.1" y="99.5">DIR</text>
<text x="295.3" y="106.8">IFType[0]</text>
<text x="295.3" y="105">IFType[1]</text>
<text x="295.3" y="110.5">ValidH</text>
<text x="314.9" y="108.6">IdPullup</text>
<text x="317" y="112.3">IdDig</text>
<text x="295.3" y="117.8">DischrgVbus</text>
<text x="295.3" y="116">ChrgVbus</text>
<text x="317.4" y="123.3">VDD</text>
<text x="317.4" y="125.1">VDD</text>
<text x="295.3" y="126.9">DmPulldown</text>
<text x="295.3" y="130.6">SesEnd</text>
<text x="295.3" y="128.8">DpPulldown</text>
<text x="317.4" y="126.9">VDD</text>
<text x="317.4" y="128.8">VDD</text>
<text x="317.4" y="130.6">VDD</text>
<text x="295.3" y="134.2">BValid</text>
<text x="295.3" y="137.9">HostDisconnect</text>
<text x="295.3" y="132.4">AValid</text>
<text x="295.3" y="136.1">VbusValid</text>
<text x="317.4" y="132.4">VDD</text>
<text x="317.4" y="134.2">VDD</text>
<text x="295.3" y="139.7">VBUS_out</text>
<text x="295.3" y="143.4">VBUS_in</text>
<text x="317.2" y="139.7">GND</text>
<text x="317.2" y="141.5">GND</text>
<text x="317.2" y="143.4">GND</text>
<text x="295.3" y="148.9">DrvVbus</text>
<text x="317.2" y="148.9">GND</text>
<text x="317.2" y="145.2">GND</text>
<text x="317.2" y="147">GND</text>
<text x="295.3" y="152.5">DDir</text>
<text x="317.2" y="152.5">GND</text>
<text x="317.2" y="150.7">GND</text>
<text x="317.2" y="154.3">GND</text>
<text x="295.3" y="158">TxBitstuffEnable</text>
<text x="295.3" y="159.8">TxBitstuffEnableH</text>
<text x="317.2" y="159.8">GND</text>
<text x="317.2" y="156.2">GND</text>
<text x="317.2" y="158">GND</text>
<text x="317.2" y="161.7">GND</text>
<text x="317.2" y="165.3">GND</text>
<text x="317.2" y="167.2">GND</text>
<text x="317.2" y="163.5">GND</text>
<text x="295.3" y="169">PSU_SHD_N</text>
<text x="317.2" y="170.8">GND</text>
<text x="317.2" y="169">GND</text>
<text x="317.2" y="172.6">GND</text>
<text x="295.3" y="180">Force_RxErr</text>
<text x="295.3" y="176.3">System_Clock</text>
<text x="317.2" y="174.5">GND</text>
<text x="317.2" y="176.3">GND</text>
<text x="317.2" y="178.1">GND</text>
<text x="317.2" y="180">GND</text>
<text x="295.3" y="183.6">DC_PSNT_N</text>
<text x="317.2" y="181.8">GND</text>
<text x="140.9" y="250.4">MH</text>
<text x="158.3" y="250.4">MH</text>
</g>
<g font-size="1.6" fill="#000080">
<text x="295.7" y="30">P2</text>
<text x="16.4" y="34.4">R1 1M</text>
<text x="69.5" y="30.7">U1</text>
<text x="186.9" y="32.6">FB5</text>
<text x="219.5" y="32.6">J7</text>
<text x="16.4" y="41.7">Y1</text>
<text x="186.5" y="36.6">F-BEAD</text>
<text x="338.3" y="41.7">R3</text>
<text x="338.3" y="39.9">R2</text>
<text x="343.8" y="41.7">200R</text>
<text x="343.8" y="39.9">200R</text>
<text x="164" y="45.4">FB4</text>
<text x="338.3" y="47.2">R6</text>
<text x="338.3" y="43.5">R4</text>
<text x="338.3" y="45.4">R5</text>
<text x="343.8" y="47.2">200R</text>
<text x="343.8" y="43.5">200R</text>
<text x="343.8" y="45.4">200R</text>
<text x="12.6" y="52.7">C1</text>
<text x="19.2" y="49">24Mhz</text>
<text x="38.2" y="52.7">C2</text>
<text x="122.5" y="49">R7</text>
<text x="122.5" y="50.8">12.0K</text>
<text x="163.7" y="49.4">F-BEAD</text>
<text x="338.3" y="49">R8</text>
<text x="338.3" y="50.8">R9</text>
<text x="338.3" y="52.7">R10</text>
<text x="343.8" y="52.7">200R</text>
<text x="343.8" y="49">200R</text>
<text x="343.8" y="50.8">200R</text>
<text x="12.6" y="54.3">33pF</text>
<text x="38.2" y="54.3">33pF</text>
<text x="215.8" y="54.5">USB-B</text>
<text x="177.2" y="63.6">C3</text>
<text x="177.2" y="65.3">0.1uF</text>
<text x="190" y="63.6">C4</text>
<text x="190" y="65.3">0.1uF</text>
<text x="201" y="63.6">C5</text>
<text x="201" y="65.3">0.1uF</text>
<text x="211.9" y="63.6">C6</text>
<text x="211.9" y="65.3">0.1uF</text>
<text x="259.7" y="93.8">R12</text>
<text x="259.7" y="92">R11</text>
<text x="266.1" y="93.8">200R 1/10W</text>
<text x="266.1" y="92">200R 1/10W</text>
<text x="85.9" y="96.6">USB3280</text>
<text x="259.7" y="104.8">R13</text>
<text x="259.7" y="106.6">R14</text>
<text x="266.1" y="104.8">200R 1/10W</text>
<text x="266.1" y="106.6">200R 1/10W</text>
<text x="82.3" y="112.1">J2</text>
<text x="53" y="125.8">J5</text>
<text x="82.3" y="125.8">J3</text>
<text x="85" y="121.3">CONN_5P</text>
<text x="55.8" y="135">CONN_5P</text>
<text x="85" y="135">CONN_5P</text>
<text x="53" y="140.5">J6</text>
<text x="82.3" y="140.5">J4</text>
<text x="267.9" y="140.5">R20</text>
<text x="55.8" y="149.6">CONN_5P</text>
<text x="258.6" y="148.7">C20</text>
<text x="269.7" y="145">0</text>
<text x="276.1" y="145.9">R19</text>
<text x="276.1" y="148.7">DNP</text>
<text x="85" y="150.5">CONN_5P</text>
<text x="258.6" y="150.3">1.0uF</text>
<text x="279.8" y="181.6">R18</text>
<text x="279.8" y="185.3">200R</text>
<text x="296.4" y="188.7">AMP_UTMI+_ULPI</text>
<text x="20.1" y="206.3">R21</text>
<text x="35.1" y="208.1">FB6</text>
<text x="21.9" y="210.9">0</text>
<text x="34.7" y="212.2">F-BEAD</text>
<text x="50.1" y="215.4">C8</text>
<text x="62" y="215.4">C9</text>
<text x="73" y="213.6">C10</text>
<text x="73" y="215.3">10uF</text>
<text x="50.1" y="217.1">0.1uF</text>
<text x="62" y="217.1">0.1uF</text>
<text x="94.9" y="217.3">C18</text>
<text x="94.9" y="218.9">4.7uF</text>
<text x="107.7" y="217.3">C12</text>
<text x="107.7" y="218.9">0.1uF</text>
<text x="136.2" y="244.9">MH1</text>
<text x="153.6" y="244.9">MH2</text>
<text x="52.9" y="249.3">C13</text>
<text x="52.9" y="250.9">0.1uF</text>
<text x="63.8" y="250.2">C14</text>
<text x="63.8" y="251.8">0.1uF</text>
<text x="76.6" y="248.4">C17</text>
<text x="76.6" y="250">10uF</text>
<text x="94.9" y="252">C19</text>
<text x="94.9" y="253.7">4.7uF</text>
<text x="107.7" y="252">C16</text>
<text x="107.7" y="253.7">0.1uF</text>
<text x="136.8" y="255.5">MTG250P125D</text>
<text x="154.2" y="255.5">MTG250P125D</text>
</g>
<g font-size="1.6">
<text x="23.8" y="35.3">&lt;Wattage&gt;</text>
<text x="24.7" y="33.5">1/10W</text>
<text x="159.1" y="33.3">VBUS_IN</text>
<text x="182.9" y="39.5">500mA / 0.1DCR</text>
<text x="251.6" y="40.8">TXVALID</text>
<text x="350.2" y="41.7">1/10W</text>
<text x="350.2" y="39.9">1/10W</text>
<text x="46.1" y="42.6">DATA7</text>
<text x="46.1" y="44.4">DATA6</text>
<text x="46.1" y="46.3">DATA5</text>
<text x="250.9" y="42.4">TXREADY</text>
<text x="350.2" y="47.2">1/10W</text>
<text x="350.2" y="43.5">1/10W</text>
<text x="350.2" y="45.4">1/10W</text>
<text x="46.1" y="48.1">DATA4</text>
<text x="46.1" y="49.9">DATA3</text>
<text x="46.1" y="51.8">DATA2</text>
<text x="46.1" y="53.6">DATA1</text>
<text x="122.5" y="53">1/10W</text>
<text x="160" y="52.3">500mA / 0.1DCR</text>
<text x="250.5" y="51.6">RXACTIVE</text>
<text x="251.6" y="53.4">RXVALID</text>
<text x="350.2" y="49">1/10W</text>
<text x="350.2" y="50.8">1/10W</text>
<text x="350.2" y="52.7">1/10W</text>
<text x="12.6" y="56.5">50V</text>
<text x="38.2" y="56.5">50V</text>
<text x="46.1" y="55.4">DATA0</text>
<text x="250" y="55.4">RXERROR</text>
<text x="253.3" y="58.9">RESET</text>
<text x="353" y="58.9">DATA7</text>
<text x="40.8" y="62.7">SUSPENDN</text>
<text x="40.8" y="64.6">TXVALID</text>
<text x="118.9" y="64.4">PHY_1.8VA</text>
<text x="249.3" y="60.7">SUSPENDN</text>
<text x="353" y="64.4">DATA4</text>
<text x="353" y="60.7">DATA6</text>
<text x="353" y="62.5">DATA5</text>
<text x="40.6" y="71.9">CLKOUT</text>
<text x="40.6" y="66.4">TXREADY</text>
<text x="40.8" y="68.2">OPMODE1</text>
<text x="40.8" y="70.1">OPMODE0</text>
<text x="129.8" y="69.9">PHY_1.8V</text>
<text x="177.2" y="67.5">16V</text>
<text x="190" y="67.5">16V</text>
<text x="201" y="67.5">16V</text>
<text x="211.9" y="67.5">16V</text>
<text x="246.5" y="66.4">XCVRSELECT</text>
<text x="247.8" y="69.9">TERMSELECT</text>
<text x="353" y="71.7">DATA0</text>
<text x="353" y="69.9">DATA1</text>
<text x="353" y="68.1">DATA2</text>
<text x="353" y="66.2">DATA3</text>
<text x="40.8" y="73.7">XCVRSELECT</text>
<text x="40.8" y="75.5">TERMSELECT</text>
<text x="46.3" y="77.4">RESET</text>
<text x="129.8" y="77.2">PHY_3.3VD</text>
<text x="250.2" y="73.7">OPMODE1</text>
<text x="250.2" y="75.5">OPMODE0</text>
<text x="40.6" y="81">LINESTATE1</text>
<text x="40.6" y="79.2">LINESTATE0</text>
<text x="40.6" y="82.8">RXERROR</text>
<text x="129.8" y="82.7">PHY_3.3VA</text>
<text x="248.9" y="82.7">LINESTATE1</text>
<text x="252" y="79">CLKOUT</text>
<text x="40.6" y="86.5">RXACTIVE</text>
<text x="40.6" y="84.7">RXVALID</text>
<text x="248.5" y="84.7">LINESTATE0</text>
<text x="331" y="116.7">3.3V</text>
<text x="233.2" y="143">VBUS_IN</text>
<text x="258.6" y="152.5">16V</text>
<text x="279.8" y="187.5">1/10W</text>
<text x="12.8" y="200.8">3.3V</text>
<text x="67.6" y="202.6">PHY_3.3VA</text>
<text x="87.8" y="202.6">PHY_1.8VA</text>
<text x="31.1" y="215.1">500mA / 0.1DCR</text>
<text x="50.1" y="219.3">16V</text>
<text x="62" y="219.3">16V</text>
<text x="73" y="217.4">6.3V</text>
<text x="94.9" y="221.1">6.3V</text>
<text x="47.5" y="237.4">PHY_3.3VD</text>
<text x="85.9" y="235.6">PHY_1.8V</text>
<text x="52.9" y="253.1">16V</text>
<text x="63.8" y="254">16V</text>
<text x="76.6" y="252.2">6.3V</text>
<text x="94.9" y="255.9">6.3V</text>
<text x="107.7" y="255.9">16V</text>
<text x="342" y="253.9">3930 East Ray Road</text>
<text x="342" y="255.8">Suite 200</text>
<text x="342" y="257.7">Phoenix, Arizona 85044</text>
<text x="342" y="259.6">480-759-0200</text>
<text x="301.8" y="264.8">Title</text>
<text x="301.8" y="270.3">Size</text>
<text x="301.8" y="275.8">Date:</text>
<text x="303.6" y="272.1">C</text>
<text x="309.1" y="270.3">Document Number</text>
<text x="309.1" y="272.1">SCH-7037AZ-A00</text>
<text x="311.3" y="275.8">Monday, November 15, 2004</text>
<text x="338.3" y="275.8">Sheet</text>
<text x="347.5" y="275.8">1</text>
<text x="353" y="275.8">of</text>
<text x="358.4" y="275.8">1</text>
<text x="362.1" y="270.3">Rev</text>
<text x="363.9" y="272.1">A</text>
</g>
<g font-size="1.6" fill="#f00">
<text x="71.7" y="115.8">RXERROR2</text>
<text x="71.7" y="117.6">RXVALID</text>
<text x="72.6" y="119.4">DATA0</text>
<text x="72.6" y="121.2">DATA1</text>
<text x="39.7" y="127.7">OPMODE1</text>
<text x="39.7" y="131.3">RESET</text>
<text x="39.7" y="129.5">RXACTIVE</text>
<text x="72.6" y="127.7">DATA2</text>
<text x="72.6" y="129.5">DATA3</text>
<text x="72.6" y="131.3">DATA4</text>
<text x="39.7" y="133.1">TXVALID</text>
<text x="72.6" y="135">DATA6</text>
<text x="72.6" y="133.1">DATA5</text>
<text x="37.8" y="142.3">SUSPENDN</text>
<text x="68.9" y="142.3">DATA7</text>
<text x="37.8" y="144.1">TXREADY</text>
<text x="37.8" y="147.8">XCVRSELECT</text>
<text x="37.8" y="145.9">TERMSELECT</text>
<text x="68.9" y="149.6">OPMODE0</text>
<text x="68.9" y="145.9">LINESTATE1</text>
<text x="68.9" y="144.1">LINESTATE0</text>
<text x="68.9" y="147.8">CLKOUT</text>
</g>
<g font-size="1.6" fill="#00f">
<text x="70" y="213.6">+</text>
<text x="73.7" y="248.3">+</text>
</g>
<g font-size="1.3">
<text x="38.4" y="1.4">5</text>
<text x="111.5" y="1.4">4</text>
<text x="184.7" y="1.4">3</text>
<text x="257.9" y="1.4">2</text>
<text x="331" y="1.4">1</text>
<text x=".5" y="37.3">D</text>
<text x="368" y="37.3">D</text>
<text x=".5" y="105.9">C</text>
<text x="368" y="105.9">C</text>
<text x=".5" y="174.5">B</text>
<text x="368" y="174.5">B</text>
<text x=".5" y="243">A</text>
<text x="368" y="243">A</text>
<text x="38.4" y="277.5">5</text>
<text x="111.5" y="277.5">4</text>
<text x="184.7" y="277.5">3</text>
<text x="257.9" y="277.5">2</text>
<text x="331" y="277.5">1</text>
</g>
</svg>
